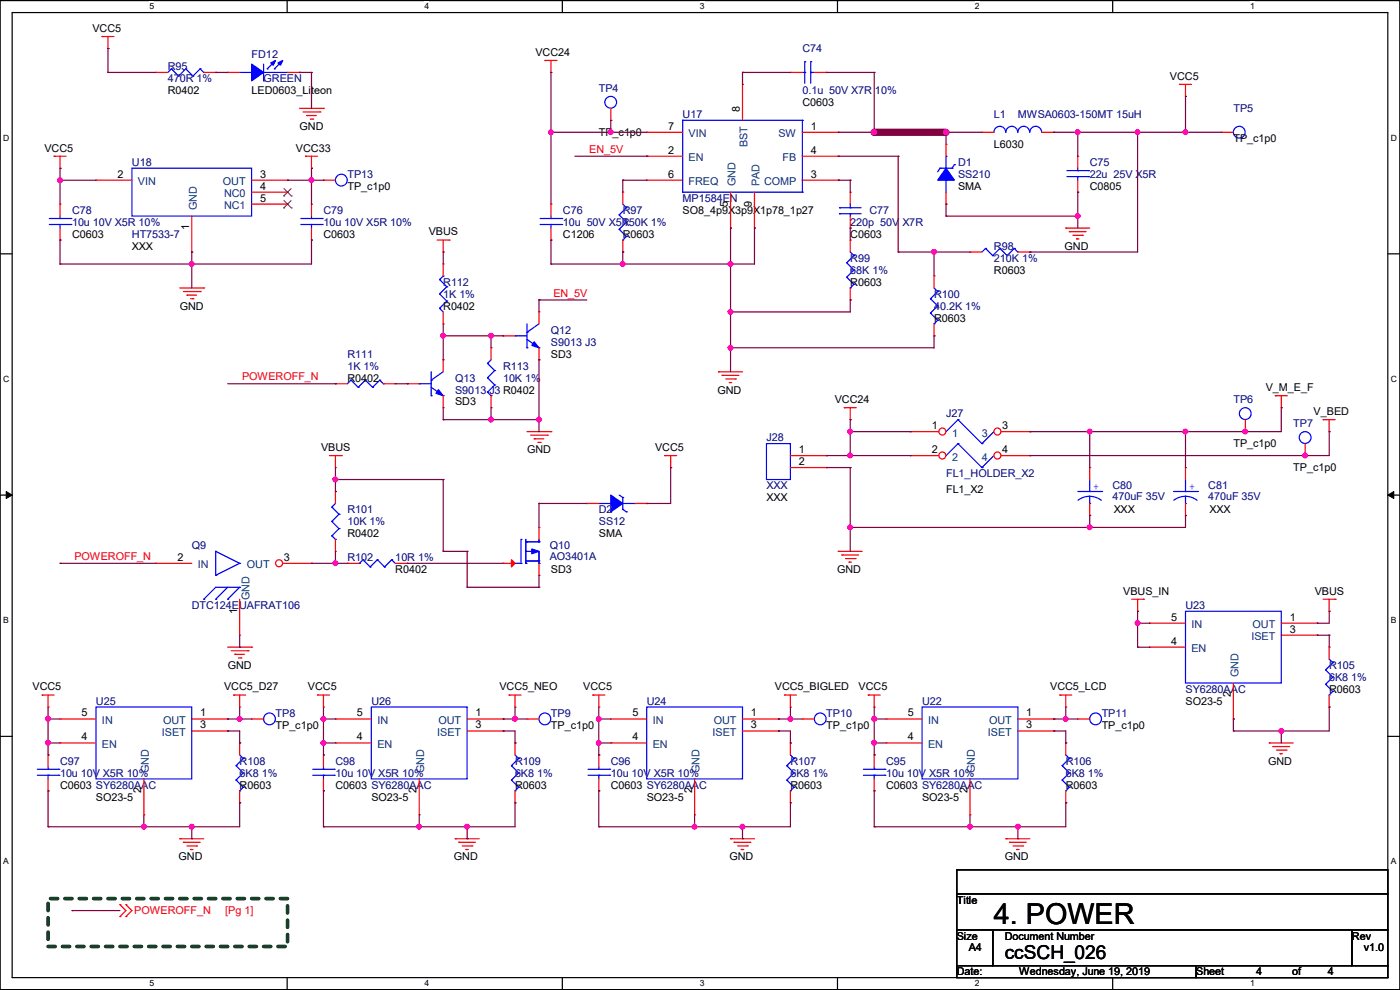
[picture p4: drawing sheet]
<svg xmlns="http://www.w3.org/2000/svg" width="297mm" height="210mm" viewBox="0 0 297 210" stroke-linecap="round" stroke-linejoin="round" font-family="sans-serif">
<path d="M0 .1h297v209.8h-297zM2.6 2.7h291.8v204.7h-291.8z" fill="none" stroke="#000" stroke-width=".25"/>
<g fill="#fff">
<path d="M31.7 .4h1v2h-1z"/>
<path d="M31.7 207.6h1v2h-1z"/>
</g>
<path d="M60.9 .1v2.6M60.9 207.4v2.5" fill="none" stroke="#000" stroke-width=".25"/>
<g fill="#fff">
<path d="M90.1 .4h1v2h-1z"/>
<path d="M90.1 207.6h1v2h-1z"/>
</g>
<path d="M119.3 .1v2.6M119.3 207.4v2.5" fill="none" stroke="#000" stroke-width=".25"/>
<g fill="#fff">
<path d="M148.5 .4h.9v2h-.9z"/>
<path d="M148.5 207.6h.9v2h-.9z"/>
</g>
<path d="M177.7 .1v2.6M177.7 207.4v2.5" fill="none" stroke="#000" stroke-width=".25"/>
<g fill="#fff">
<path d="M206.8 .4h1v2h-1z"/>
<path d="M206.8 207.6h1v2h-1z"/>
</g>
<path d="M236.1 .1v2.6M236.1 207.4v2.5" fill="none" stroke="#000" stroke-width=".25"/>
<g fill="#fff">
<path d="M265.2 .4h1v2h-1z"/>
<path d="M265.2 207.6h1v2h-1z"/>
<path d="M.7 28.2h1.2v2h-1.2z"/>
<path d="M295.1 28.2h1.2v2h-1.2z"/>
<path d="M.7 79.4h1.2v2h-1.2z"/>
<path d="M295.1 79.4h1.2v2h-1.2z"/>
</g>
<path d="M0 53.8h2.6M294.4 53.8h2.6" fill="none" stroke="#000" stroke-width=".25"/>
<g fill="#fff">
<path d="M.7 130.6h1.2v2h-1.2z"/>
<path d="M295.1 130.6h1.1v2h-1.1z"/>
</g>
<path d="M0 105h2.6M294.4 105h2.6" fill="none" stroke="#000" stroke-width=".25"/>
<path d="M1.3 104.3l1.3 .7-1.3 .7zM294.4 105l1.3-.7v1.4z" fill="#000" stroke="#000" stroke-width=".21"/>
<g fill="#fff">
<path d="M.7 181.8h1.2v2h-1.2z"/>
<path d="M295.1 181.8h1.1v2h-1.1z"/>
</g>
<path d="M0 156.2h2.6M294.4 156.2h2.6M203 184.5h91.4v5.1h-91.4zM203 189.6h91.4v7.6h-91.4zM203 197.2h7.6v7.7h-7.6zM210.6 197.2h76.2v7.7h-76.2zM286.8 197.2h7.6v7.7h-7.6zM203 204.9h50.8v2.5h-50.8zM253.8 204.9h40.6v2.5h-40.6z" fill="none" stroke="#000" stroke-width=".25"/>
<path d="M10.2 190.6h50.8v10.2h-50.8z" fill="none" stroke="#004000" stroke-width=".76" stroke-dasharray="1.5"/>
<g fill="none" stroke="#f00" stroke-width=".25">
<path d="M21.6 7.7h.1M21.6 7.7h2.6M22.9 10.3h.1M22.9 7.7v2.6M115.6 12.8h.1M115.6 12.8h2.6M116.9 15.4h.1M116.9 12.8v2.6M250.2 17.9h.1M250.2 17.9h2.6M251.5 17.9v2.5M11.5 33.1h.1"/>
<path d="M11.5 33.1h2.5M12.7 35.7h.1M12.7 33.1v2.6M63.5 23h5.1M64.3 23.7h3.6M64.8 33.1h.1M64.8 33.1h2.6M65.1 24.5h.1M65.1 24.5h2M65.8 25.3h.5M66.1 35.7h.1M66.1 33.1v2.6"/>
<path d="M66.3 25.3h.1M67.9 23.7h.1M68.6 23h.1M68.6 38.2h.1M68.6 38.2h2.6M200.7 30.6h.1M200.7 30.6v2.5M208.3 28.1h.1M208.3 28.1h2.6M221 28.1h2.6M223.6 28.1h.1M251.5 20.4h.1"/>
<path d="M66.1 43.3h.1M66.1 50.9h.1M66.1 43.3v2.5M66.1 48.4v2.5M92.8 50.9h2.5M94 53.5h.1M94 56h.1M94 50.9v2.6M94 56v2.5M95.3 50.9h.1M200.7 43.3h.1M200.7 40.8v2.5"/>
<path d="M205.8 53.5h.1M205.8 53.5h2.5M215.9 53.5h2.6M218.5 53.5h.1M226.1 48.4h.1M226.1 48.4h5.1M226.9 49.1h.1M226.9 49.1h3.5M227.6 49.9h2.1M228.4 50.7h.1M228.4 50.7h.5M229.7 49.9h.1"/>
<path d="M38.1 61.1h5.1M38.9 61.8h3.6M39.7 62.6h.1M39.7 62.6h2M40.4 63.4h.5M40.9 63.4h.1M42.5 61.8h.1M43.2 61.1h.1M94 68.7h.1M94 76.3h.1M94 66.2v2.5M94 76.3v2.6"/>
<path d="M106.7 71.2h.1M106.7 71.2h2.6M114.3 66.2h.1M114.3 76.3h.1M114.3 66.2v2.5M114.3 73.8v2.5M152.4 78.9h.1M152.4 78.9h5.1M153.2 79.6h.1M153.2 79.6h3.6M69.9 96.6h2.5M71.2 99.2h.1"/>
<path d="M71.2 96.6v2.6M72.4 96.6h.1M86.4 81.4h.1M86.4 81.4h2.5M94 86.5h.1M94 83.9v2.6M111.8 91.6h5.1M112.6 92.3h3.5M113.3 93.1h.1M113.3 93.1h2.1M114.1 93.9h.5M114.6 93.9h.1"/>
<path d="M116.1 92.3h.1M116.9 91.6h.1M141 96.6h.1M141 96.6h2.6M142.3 99.2h.1M142.3 96.6v2.6M154 80.4h2M154.7 81.2h.1M154.7 81.2h.5M156 80.4h.1M179.1 86.5h.1M179.1 86.5h2.6"/>
<path d="M180.4 89h.1M180.4 86.5v2.5M270.6 83.9h.1M270.6 83.9h2.5M271.8 86.5h.1M271.8 83.9v2.6M280.7 89h.1M280.7 89h2.6M282 91.6h.1M282 89v2.6M177.8 117h.1M177.8 117h5.1"/>
<path d="M178.6 117.7h.1M178.6 117.7h3.6M179.4 118.5h2M180.1 119.3h.1M180.1 119.3h.5M181.4 118.5h.1M48.3 137.3h5.1M49.1 138h3.5M49.8 138.8h.1M49.8 138.8h2.1M50.6 139.6h.5M50.8 134.7h.1"/>
<path d="M50.8 127.1v7.6M51.1 139.6h.1M52.6 138h.1M53.4 137.3h.1M240.1 127.1h2.5M241.3 129.7h.1M241.3 127.1v2.6M242.6 127.1h.1M280.7 127.1h2.6M282 129.7h.1M282 127.1v2.6M283.3 127.1h.1"/>
<path d="M8.9 147.4h.1M8.9 147.4h2.6M10.2 150h.1M10.2 147.4v2.6M49.6 147.4h.1M49.6 147.4h2.5M50.8 150h.1M50.8 157.6h.1M50.8 147.4v2.6M50.8 157.6v2.5M53.4 152.5h.1M53.4 152.5h2.5"/>
<path d="M67.4 147.4h.1M67.4 147.4h2.5M68.6 150h.1M68.6 147.4v2.6M71.2 157.6h.1M71.2 152.5h.1M71.2 157.6h7.6M71.2 152.5h7.6M99.1 152.5h7.6M99.1 155.1h7.6M106.7 152.5h.1M106.7 155.1h.1"/>
<path d="M108 147.4h.1M108 147.4h2.5M109.3 150h.1M109.3 147.4v2.6M125.8 147.4h.1M125.8 147.4h2.5M127 150h.1M127 147.4v2.6M166.4 147.4h.1M166.4 147.4h2.6M167.7 150h.1M167.7 147.4v2.6"/>
<path d="M184.2 147.4h.1M184.2 147.4h2.5M185.5 150h.1M185.5 147.4v2.6M224.8 147.4h.1M224.8 147.4h2.6M226.1 150h.1M226.1 157.6h.1M226.1 147.4v2.6M226.1 157.6v2.5M228.6 152.5h.1M228.6 152.5h2.6"/>
<path d="M269.3 157.6h.1M269.3 157.6h5.1M270 158.4h.1M270 158.4h3.6M270.8 159.1h2M271.6 159.9h.1M271.6 159.9h.5M272.8 159.1h.1M38.1 177.9h.1M38.1 177.9h5.1M38.9 178.7h.1M38.9 178.7h3.6"/>
<path d="M39.7 179.5h2M41.7 179.5h.1M50.8 170.3h.1M50.8 167.8v2.5M68.6 160.1h.1M68.6 167.8h.1M68.6 160.1v2.6M68.6 165.2v2.6M88.9 172.8h.1M88.9 165.2v7.6M96.6 177.9h.1M96.6 177.9h5"/>
<path d="M97.3 178.7h.1M97.3 178.7h3.6M98.1 179.5h2M100.1 179.5h.1M155 177.9h.1M155 177.9h5.1M155.7 178.7h.1M155.7 178.7h3.6M156.5 179.5h2M158.5 179.5h.1M213.4 177.9h.1M213.4 177.9h5.1"/>
<path d="M214.2 178.7h.1M214.2 178.7h3.5M214.9 179.5h2.1M217 179.5h.1M226.1 170.3h.1M226.1 167.8v2.5M25.4 194.4h.1M25.4 191.9h.1M25.4 191.9l1.3 1.3-1.3 1.2M26.7 191.9h.1M26.7 194.4h.1M26.7 191.9l1.3 1.3-1.3 1.2"/>
<path d="M40.4 180.2h.1M40.4 180.2h.5M98.8 180.2h.1M98.8 180.2h.6M157.3 180.2h.1M157.3 180.2h.5M215.7 180.2h.1M215.7 180.2h.5"/>
</g>
<g fill="none" stroke="#00f" stroke-width=".25">
<path d="M199.4 35.7h.1M199.4 35.7l-.5 .7M199.4 35.7h2.6M200.7 38.2h.1M200.7 33.1h.1M200.7 33.1v2.6M200.7 38.2v2.6M202 35.7h.1M202.5 34.9h.1M202.5 34.9l-.5 .8M213.4 28.1a1.25 1.25 0 0 0-1.3-1.3 1.25 1.25 0 0 0-1.2 1.3M221 28.1a1.27 1.27 0 0 0-1.3-1.3 1.27 1.27 0 0 0-1.3 1.3 1.27 1.27 0 0 0-1.2-1.3 1.27 1.27 0 0 0-1.3 1.3 1.25 1.25 0 0 0-1.2-1.3 1.25 1.25 0 0 0-1.3 1.3"/>
<path d="M63.8 47.6h4.6M63.8 46.4h4.6M66.1 46.4h.1M66.1 47.6h.1M66.1 45.8v.6M66.1 47.6v.8M68.4 47.6h.1M68.4 46.4h.1M93.3 59.3h.1M93.3 59.3l1.5 1.5M94 58.5h.1M94 58.5l-.7 .8"/>
<path d="M209.1 52.7h.1M209.1 52.7l-.8 .8M209.1 52.7l1.5 1.5M210.6 54.2h.1M212.1 52.7h.1M212.1 52.7l-1.5 1.5M212.1 52.7l1.6 1.5M213.7 54.2h.1M215.2 52.7h.1M215.2 52.7l-1.5 1.5M215.2 52.7l.7 .8M215.9 53.5h.1"/>
<path d="M91.5 78.9v5M93.3 65.4h.1M93.3 62.4h.1M93.3 65.4l.7 .8M93.3 62.4l1.5 1.5M94 78.9l-2.5 1.7M94.8 63.9h.1M94.8 60.8h.1M94.8 63.9l-1.5 1.5M94.8 60.8l-1.5 1.6M109.3 71.2h.1M109.3 71.2h2.5"/>
<path d="M111.8 70.5h.1M111.8 73.8h.1M111.8 72l2.5 1.8M111.8 68.7v5.1M114.3 73.8h.1M114.3 68.7l-2.5 1.8M88.9 81.4h.1M88.9 81.4h2.6M91.5 80.6h.1M91.5 83.9h.1M91.5 82.2l2.5 1.7M94 83.9h.1"/>
<path d="M45.8 117h.1M45.8 117v5M45.8 117l5 2.5M50.8 119.5h.1M50.8 119.5l-5 2.5M43.2 127.1h.1M45.8 122h.1M45.8 127.1h.1M48.3 127.1h.1M48.3 124.6l-2.5 2.5M50.8 124.6h.1M50.8 124.6h-5l-2.6 2.5"/>
<path d="M50.8 124.6l-2.5 2.5M78.8 150h20.3v15.2h-20.3zM50.1 162.4h.1M50.1 165.5h.1M50.1 162.4l1.5 1.6M50.1 165.5l1.5 1.5M50.8 167.8h.1M50.8 160.1l.8 .8M51.6 160.9h.1M51.6 164h.1M51.6 167h.1M51.6 160.9l-1.5 1.5"/>
<path d="M51.6 164l-1.5 1.5M51.6 167l-.8 .8M66.3 164.5h4.6M66.3 163.2h4.6M68.6 163.2h.1M68.6 164.5h.1M68.6 162.7v.5M68.6 164.5v.7M70.9 164.5h.1M70.9 163.2h.1M225.3 162.4h.1M225.3 165.5h.1"/>
<path d="M225.3 162.4l1.6 1.6M225.3 165.5l1.6 1.5M226.1 167.8h.1M226.1 160.1l.8 .8M226.9 160.9h.1M226.9 164h.1M226.9 167h.1M226.9 160.9l-1.6 1.5M226.9 164l-1.6 1.5M226.9 167l-.8 .8"/>
<circle cx="72.4" cy="38.2" r="1.25"/>
<circle cx="57.2" cy="152.5" r="1.25"/>
<circle cx="232.4" cy="152.5" r="1.25"/>
</g>
<g fill="#00f" stroke="#00f" stroke-width=".25">
<path d="M113.3 72.5l1 1.3-1.5-.5z"/>
<path d="M93 82.7l1 1.2-1.5-.5z"/>
<path d="M200.7 35.7l1.8 2.5h-3.6z" fill-rule="evenodd"/>
</g>
<circle cx="59.2" cy="119.5" r=".74" fill="#fff" stroke="#f00" stroke-width=".25"/>
<g fill="none" stroke="#f00" stroke-width=".25">
<path d="M33.1 15.4h.1M33.1 15.4h2.5M43.2 15.4h2.6M45.8 15.4h.1M48.3 15.4h.1M48.3 15.4h2.5M61 15.4h2.5M63.5 15.4h.1M157.5 17.9h.1M157.5 17.9v7.6M167.7 15.4h.1M167.7 15.4h2.5"/>
<path d="M172.8 15.4h2.5M175.3 15.4h.1M20.4 38.2h.1M20.4 38.2h7.6M53.4 38.2h7.6M61 38.2h.1M129.6 25.5h.1M129.6 23v2.5M137.2 28.1h.1M137.2 33.1h.1M137.2 38.2h.1M137.2 28.1h7.6"/>
<path d="M137.2 38.2h7.6M137.2 33.1h7.6M170.2 28.1h7.6M170.2 38.2h7.6M170.2 33.1h7.6M177.8 28.1h.1M177.8 33.1h.1M177.8 38.2h.1M228.6 33.1h.1M228.6 33.1v2.6M228.6 38.2v2.6M259.1 28.1h.1"/>
<path d="M259.1 28.1h2.6M12.7 43.3h.1M12.7 50.9h.1M12.7 43.3v2.5M12.7 48.4v2.5M40.7 53.5h.1M40.7 45.8v7.7M53.4 40.8h7.6M53.4 43.3h7.6M61 40.8h.1M61 43.3h.1M116.9 43.3h.1"/>
<path d="M116.9 50.9h.1M116.9 43.3v2.5M116.9 48.4v2.5M132.1 40.8h.1M132.1 53.5h.1M132.1 40.8v2.5M132.1 50.9v2.6M155 48.4h.1M155 40.8v7.6M160.1 48.4h.1M160.1 40.8v7.6M180.4 50.9h.1"/>
<path d="M180.4 48.4h.1M180.4 40.8h.1M180.4 40.8v2.5M180.4 45.8v2.6M180.4 50.9v2.6M198.2 58.5h.1M198.2 58.5v2.6M228.6 40.8h.1M104.2 73.8h.1M104.2 73.8v2.5M180.4 63.6h.1M180.4 61.1v2.5"/>
<path d="M198.2 71.2h.1M198.2 68.7v2.5M71.2 81.4h.1M71.2 81.4h2.5M81.3 81.4h2.6M83.9 81.4h.1M104.2 86.5h.1M104.2 83.9v2.6M167.7 99.2h7.6M167.7 96.6h7.6M175.3 99.2h.1M175.3 96.6h.1"/>
<path d="M231.2 99.2h.1M231.2 99.2v2.5M251.5 99.2h.1M251.5 99.2v2.5M264.2 91.6h.1M264.2 89v2.6M276.9 96.6h.1M276.9 94.1v2.5M33.1 119.5h.1M33.1 119.5h7.6M60 119.5h6.1M66.1 119.5h.1"/>
<path d="M71.2 104.3h.1M71.2 117h.1M71.2 104.3v2.5M71.2 114.4v2.6M73.7 119.5h.1M73.7 119.5h2.5M83.9 119.5h2.5M86.4 119.5h.1M106.7 119.5h.1M106.7 119.5h2.6M114.3 111.9h.1M114.3 111.9v2.5"/>
<path d="M114.3 119.5v2.5M124.5 106.8h.1M124.5 106.8h2.5M134.7 106.8h2.5M137.2 106.8h.1M231.2 109.3h.1M231.2 106.8v2.5M251.5 109.3h.1M251.5 106.8v2.5M114.3 122h.1M243.9 137.3h.1M243.9 132.2h.1"/>
<path d="M243.9 132.2h7.6M243.9 137.3h7.6M271.8 132.2h7.6M271.8 134.7h7.6M279.4 132.2h.1M279.4 134.7h.1M282 137.3h.1M282 137.3v2.5M12.7 157.6h.1M12.7 152.5h.1M12.7 152.5h7.7M12.7 157.6h7.7"/>
<path d="M40.7 152.5h7.6M40.7 155.1h7.6M48.3 152.5h.1M48.3 155.1h.1M109.3 157.6h.1M109.3 157.6v2.5M129.6 157.6h.1M129.6 152.5h.1M129.6 152.5h7.6M129.6 157.6h7.6M157.5 152.5h7.6M157.5 155.1h7.6"/>
<path d="M165.1 152.5h.1M165.1 155.1h.1M167.7 157.6h.1M167.7 157.6v2.5M170.2 152.5h.1M170.2 152.5h2.6M188 157.6h.1M188 152.5h.1M188 152.5h7.6M188 157.6h7.6M215.9 152.5h7.7M215.9 155.1h7.7"/>
<path d="M223.6 152.5h.1M223.6 155.1h.1M261.7 152.5h.1M261.7 144.9v7.6M282 150h.1M282 147.4v2.6M10.2 160.1h.1M10.2 167.8h.1M10.2 160.1v2.6M10.2 165.2v2.6M30.5 172.8h.1M30.5 165.2v7.6"/>
<path d="M109.3 170.3h.1M109.3 167.8v2.5M127 160.1h.1M127 167.8h.1M127 160.1v2.6M127 165.2v2.6M147.4 172.8h.1M147.4 165.2v7.6M167.7 170.3h.1M167.7 167.8v2.5M185.5 160.1h.1M185.5 167.8h.1"/>
<path d="M185.5 160.1v2.6M185.5 165.2v2.6M205.8 172.8h.1M205.8 165.2v7.6"/>
</g>
<g fill="none" stroke="#00f" stroke-width=".25">
<path d="M36.4 14.6h.1M36.4 14.6l-.8 .8M36.4 14.6l1.5 1.5M37.9 16.1h.1M39.4 14.6h.1M39.4 14.6l-1.5 1.5M39.4 14.6l1.5 1.5M40.9 16.1h.1M42.5 14.6h.1M42.5 14.6l-1.6 1.5M42.5 14.6l.7 .8M43.2 15.4h.1"/>
<path d="M50.8 15.4h2.6M53.4 15.4h.1M55.9 17.1h.1M55.9 15.4h5.1M55.9 13.6v3.5M56.7 14.6h.1M58.2 14.6h.1M58.2 13.1l-1.5 1.5M59.7 13.1l-1.5 1.5M61 15.4h.1M170.2 15.4h.5M170.7 15.4h.1"/>
<path d="M170.7 13.1h.1M170.7 13.1v4.6M172 13.1h.1M172 15.4h.1M172 15.4h.8M172 13.1v4.6M28 35.7h25.4v10.1h-25.4zM144.8 25.5h.1M144.8 25.5v15.3M144.8 25.5h25.4M170.2 25.5h.1M170.2 25.5v15.3"/>
<path d="M226.4 37.5h4.5M226.4 36.2h4.5M228.6 36.2h.1M228.6 37.5h.1M228.6 35.7v.5M228.6 37.5v.7M230.9 37.5h.1M230.9 36.2h.1M10.5 47.6h4.5M10.5 46.4h4.5M12.7 46.4h.1M12.7 47.6h.1"/>
<path d="M12.7 45.8v.6M12.7 47.6v.8M15 47.6h.1M15 46.4h.1M114.6 47.6h4.6M114.6 46.4h4.6M116.9 46.4h.1M116.9 47.6h.1M116.9 45.8v.6M116.9 47.6v.8M119.2 47.6h.1M119.2 46.4h.1"/>
<path d="M131.4 45.6h.1M131.4 48.6h.1M131.4 45.6l1.5 1.5M131.4 48.6l1.5 1.6M132.1 50.9h.1M132.1 43.3l.8 .8M132.9 44.1h.1M132.9 47.1h.1M132.9 50.2h.1M132.9 44.1l-1.5 1.5M132.9 47.1l-1.5 1.5M132.9 50.2l-.8 .7"/>
<path d="M144.8 40.8h.1M144.8 40.8h25.4M170.2 40.8h.1M178.1 44.1h.1M178.1 45.3h.1M178.1 44.1h4.6M178.1 45.3h4.6M179.6 55.8h.1M179.6 58.8h.1M179.6 55.8l1.5 1.5M179.6 58.8l1.5 1.5M180.4 45.3h.1"/>
<path d="M180.4 44.1h.1M180.4 53.5l.7 .7M180.4 43.3v.8M180.4 45.3v.5M181.1 54.2h.1M181.1 57.3h.1M181.1 54.2l-1.5 1.6M181.1 57.3l-1.5 1.5M103.4 77.1h.1M103.4 77.1l1.5 1.5M104.2 76.3l-.8 .8M104.9 78.6h.1"/>
<path d="M104.9 78.6l-1.5 1.5M180.4 61.1h.1M181.1 60.3h.1M181.1 60.3l-.7 .8M197.4 63.4h.1M197.4 66.4h.1M197.4 63.4l1.5 1.5M197.4 66.4l1.5 1.5M198.2 68.7h.1M198.2 61.1l.7 .7M198.9 61.8h.1M198.9 64.9h.1"/>
<path d="M198.9 67.9h.1M198.9 61.8l-1.5 1.6M198.9 64.9l-1.5 1.5M198.9 67.9l-.7 .8M74.5 80.6h.1M74.5 80.6l-.8 .8M74.5 80.6l1.5 1.6M76 82.2h.1M77.5 80.6h.1M77.5 80.6l-1.5 1.6M77.5 80.6l1.5 1.6M79 82.2h.1"/>
<path d="M80.6 80.6h.1M80.6 80.6l-1.6 1.6M80.6 80.6l.7 .8M81.3 81.4h.1M103.4 80.1h.1M103.4 83.2h.1M103.4 80.1l1.5 1.6M103.4 83.2l.8 .7M104.2 83.9h.1M104.9 81.7h.1M104.9 81.7l-1.5 1.5M162.6 94.1h5.1v7.6h-5.1z"/>
<path d="M203.2 89h.1M203.2 94.1h.1M203.2 89l-2.5 2.6M203.2 94.1l-2.5 2.5M203.2 94.1l5.1 5.1M203.2 89l5.1 5.1M208.3 99.2h.1M208.3 94.1h.1M210.9 91.6h.1M210.9 91.6l-2.6 2.5M210.9 96.6l-2.6 2.6M70.4 107.6h.1"/>
<path d="M70.4 110.6h.1M70.4 113.7h.1M70.4 107.6l1.5 1.5M70.4 110.6l1.5 1.5M70.4 113.7l.8 .7M71.2 114.4h.1M71.2 106.8l-.8 .8M71.9 109.1h.1M71.9 112.1h.1M71.9 109.1l-1.5 1.5M71.9 112.1l-1.5 1.6M76.2 119.5h.1"/>
<path d="M77 118.7h.1M77 118.7l1.5 1.6M77 118.7l-.8 .8M80.1 118.7h.1M80.1 118.7l1.5 1.6M80.1 118.7l-1.6 1.6M83.1 118.7h.1M83.1 118.7l.8 .8M83.1 118.7l-1.5 1.6M109.3 119.5h1.2M110.5 119.5h.1M110.5 114.4h.1"/>
<path d="M110.5 114.4v5.1M111.5 119.5h.1M111.5 114.9h.1M111.5 117h.1M111.5 114.4v5.1M111.5 114.9h2.8M111.5 119h2.8M111.5 117h1.6M111.8 114.9h.1M114.1 119h.1M114.3 114.9h.1M114.3 119.5h.1"/>
<path d="M114.3 119h.1M114.3 114.4v.5M114.3 117v2.5M127 106.8h2.6M129.6 106.8h.1M131.4 105l.7 .5M132.1 105.5h.1M132.1 108.1h.1M132.1 106.8h2.6M132.1 105.5v2.6M132.1 108.1l.8 .5M132.9 108.6h.1"/>
<path d="M134.7 106.8h.1M228.6 104.3h5.1M231.2 106.8h.1M231.2 104.3h.1M231.2 105.3l1.5 .3 .9 .5M231.2 105.3l-1.1 .1-1.4 .7M231.2 101.7v2.6M231.2 105.3v1.5M233.7 104.3h.1M249 104.3h5M251.5 106.8h.1M251.5 104.3h.1"/>
<path d="M251.5 105.3l1.6 .3 .9 .5M251.5 105.3l-1.1 .1-1.4 .7M251.5 101.7v2.6M251.5 105.3v1.5M254 104.3h.1M78.5 120.3h.1M81.6 120.3h.1M251.5 129.7h20.3v15.2h-20.3zM282 139.8l.7 .8M20.4 150h20.3v15.2h-20.3zM137.2 150h20.3v15.2h-20.3zM195.6 150h20.3v15.2h-20.3z"/>
<path d="M281.2 142.1h.1M281.2 145.2h.1M281.2 142.1l1.5 1.5M281.2 145.2l1.5 1.5M282 147.4h.1M282.7 140.6h.1M282.7 143.6h.1M282.7 146.7h.1M282.7 140.6l-1.5 1.5M282.7 143.6l-1.5 1.6M282.7 146.7l-.7 .7M7.9 164.5h4.6"/>
<path d="M7.9 163.2h4.6M10.2 163.2h.1M10.2 164.5h.1M10.2 162.7v.5M10.2 164.5v.7M12.5 164.5h.1M12.5 163.2h.1M108.5 162.4h.1M108.5 165.5h.1M108.5 162.4l1.5 1.6M108.5 165.5l1.5 1.5M109.3 167.8h.1"/>
<path d="M109.3 160.1l.7 .8M110 160.9h.1M110 164h.1M110 167h.1M110 160.9l-1.5 1.5M110 164l-1.5 1.5M110 167l-.7 .8M124.8 164.5h4.5M124.8 163.2h4.5M127 163.2h.1M127 164.5h.1M127 162.7v.5"/>
<path d="M127 164.5v.7M129.3 164.5h.1M129.3 163.2h.1M166.9 162.4h.1M166.9 165.5h.1M166.9 162.4l1.5 1.6M166.9 165.5l1.5 1.5M167.7 167.8h.1M167.7 160.1l.7 .8M168.4 160.9h.1M168.4 164h.1M168.4 167h.1"/>
<path d="M168.4 160.9l-1.5 1.5M168.4 164l-1.5 1.5M168.4 167l-.7 .8M183.2 164.5h4.5M183.2 163.2h4.5M185.5 163.2h.1M185.5 164.5h.1M185.5 162.7v.5M185.5 164.5v.7M187.7 164.5h.1M187.7 163.2h.1"/>
<circle cx="129.6" cy="21.7" r="1.25"/>
<circle cx="262.9" cy="28" r="1.25"/>
<circle cx="264.2" cy="87.7" r="1.25"/>
<circle cx="276.9" cy="92.8" r="1.25"/>
<circle cx="174" cy="152.5" r="1.25"/>
</g>
<g fill="#00f" stroke="#00f" stroke-width=".25">
<path d="M112.8 116.5l1.5 .5-1.5 .5z"/>
<path d="M129.6 105l2.5 1.8-2.5 1.8z" fill-rule="evenodd"/>
<path d="M53.4 13.6l2.5 1.8-2.5 1.7z" fill-rule="evenodd"/>
<path d="M59 13.3l1-.5-.5 1z" fill-rule="evenodd"/>
<path d="M57.4 13.3l1.1-.5-.5 1z" fill-rule="evenodd"/>
</g>
<path d="M108.5 118.7l.8 .8-.8 .8z" fill="#f00" stroke="#f00" stroke-width=".25"/>
<path d="M60.2 41.6h.1M60.2 44.1h.1M60.2 40l1.6 1.6M60.2 42.5l1.6 1.6M61.8 40l-1.6 1.6M61.8 42.5l-1.6 1.6M61.8 41.6h.1M61.8 44.1h.1" fill="none" stroke="#804000" stroke-width=".21"/>
<circle cx="199.9" cy="91.5" r=".74" fill="#fff" stroke="#f00" stroke-width=".25"/>
<path d="M193.1 91.6h.1M193.1 91.6h6.1" fill="none" stroke="#f00" stroke-width=".25"/>
<circle cx="199.9" cy="96.6" r=".74" fill="#fff" stroke="#f00" stroke-width=".25"/>
<path d="M193.1 96.6h.1M193.1 96.6h6.1" fill="none" stroke="#f00" stroke-width=".25"/>
<circle cx="211.6" cy="91.5" r=".74" fill="#fff" stroke="#f00" stroke-width=".25"/>
<path d="M212.4 91.6h6.1M218.5 91.6h.1" fill="none" stroke="#f00" stroke-width=".25"/>
<circle cx="211.6" cy="96.6" r=".74" fill="#fff" stroke="#f00" stroke-width=".25"/>
<path d="M212.4 96.6h6.1M218.5 96.6h.1M111.8 152.5h.1M111.8 152.5h2.5" fill="none" stroke="#f00" stroke-width=".25"/>
<circle cx="115.6" cy="152.5" r="1.25" fill="none" stroke="#00f" stroke-width=".25"/>
<g fill="none" stroke="#800040" stroke-width=".25">
<path d="M22.9 10.3h.1M22.9 15.4h.1M22.9 15.4h10.2M22.9 10.3v5.1M45.8 15.4h.1M45.8 15.4h2.5M63.5 15.4h.1M63.5 15.4h2.6M66.1 15.4h.1M66.1 15.4v7.6M116.9 15.4h.1M116.9 15.4v27.9"/>
<path d="M157.5 15.4h.1M157.5 15.4h10.2M157.5 15.4v2.5M175.3 15.4h.1M175.3 15.4h10.2M185.5 15.4h.1M185.5 15.4v12.7h-7.7M116.9 28.1h.1M132.1 38.2h.1M132.1 38.2v2.6M132.1 38.2h5.1M177.8 28.1h.1"/>
<path d="M177.8 38.2h.1M177.8 33.1h.1M177.8 38.2h2.6M177.8 33.1h12.7M180.4 38.2h.1M180.4 38.2v2.6M190.5 33.1h.1M190.5 33.1v20.4M228.6 28.1h.1M228.6 28.1h12.7M241.3 28.1h.1M241.3 28.1v25.4h-22.8"/>
<path d="M116.9 50.9h.1M116.9 50.9v5.1M132.1 53.5h.1M132.1 56h.1M132.1 53.5v2.5M155 48.4h.1M155 56h.1M155 48.4v30.5M160.1 48.4h.1M160.1 48.4v7.6h-28M180.4 48.4h.1M180.4 48.4v2.5"/>
<path d="M198.2 53.5h.1M198.2 53.5h7.6M198.2 53.5v5M218.5 53.5h.1M155 73.8h.1M155 66.2h.1M180.4 63.6h.1M180.4 63.6v2.6h-25.4M198.2 71.2h.1M198.2 71.2v2.6h-43.2"/>
</g>
<g fill="#f0f" stroke="#f0f" stroke-width=".25">
<circle cx="155" cy="56" r=".49"/>
<circle cx="132.1" cy="56" r=".49"/>
<circle cx="116.9" cy="28" r=".49"/>
<circle cx="155" cy="66.1" r=".49"/>
<circle cx="198.1" cy="53.4" r=".49"/>
<circle cx="241.3" cy="28" r=".49"/>
<circle cx="155" cy="73.8" r=".49"/>
</g>
<path d="M185.5 28.1h15.2" fill="none" stroke="#800040" stroke-width="1.5"/>
<circle cx="185.5" cy="28.1" r=".76" fill="#800040"/>
<g fill="#f0f" stroke="#f0f" stroke-width=".25">
<circle cx="200.7" cy="28" r=".49"/>
<circle cx="185.4" cy="28" r=".49"/>
<circle cx="228.6" cy="28" r=".49"/>
<circle cx="228.6" cy="45.8" r=".49"/>
<circle cx="129.6" cy="28" r=".49"/>
<circle cx="251.5" cy="28" r=".49"/>
<circle cx="180.4" cy="96.6" r=".49"/>
<circle cx="231.2" cy="91.5" r=".49"/>
<circle cx="276.9" cy="96.6" r=".49"/>
<circle cx="180.4" cy="111.9" r=".49"/>
<circle cx="180.4" cy="91.5" r=".49"/>
<circle cx="40.7" cy="56" r=".49"/>
<circle cx="66.1" cy="38.2" r=".49"/>
<circle cx="12.7" cy="38.2" r=".49"/>
<circle cx="71.1" cy="119.5" r=".49"/>
<circle cx="71.1" cy="101.7" r=".49"/>
<circle cx="231.2" cy="111.9" r=".49"/>
<circle cx="264.2" cy="91.5" r=".49"/>
<circle cx="251.5" cy="91.5" r=".49"/>
<circle cx="241.3" cy="132.2" r=".49"/>
<circle cx="271.8" cy="155" r=".49"/>
<circle cx="226.1" cy="152.5" r=".49"/>
<circle cx="215.9" cy="175.4" r=".49"/>
<circle cx="185.4" cy="152.5" r=".49"/>
<circle cx="185.4" cy="157.6" r=".49"/>
<circle cx="205.8" cy="175.4" r=".49"/>
<circle cx="157.5" cy="175.4" r=".49"/>
<circle cx="147.3" cy="175.4" r=".49"/>
<circle cx="127" cy="152.5" r=".49"/>
<circle cx="127" cy="157.6" r=".49"/>
<circle cx="50.8" cy="152.5" r=".49"/>
<circle cx="40.7" cy="175.4" r=".49"/>
<circle cx="30.5" cy="175.4" r=".49"/>
<circle cx="10.2" cy="152.5" r=".49"/>
<circle cx="10.2" cy="157.6" r=".49"/>
<circle cx="109.2" cy="152.5" r=".49"/>
<circle cx="99.1" cy="175.4" r=".49"/>
<circle cx="68.6" cy="152.5" r=".49"/>
<circle cx="68.6" cy="157.6" r=".49"/>
<circle cx="88.9" cy="175.4" r=".49"/>
<circle cx="167.7" cy="152.5" r=".49"/>
<circle cx="94" cy="71.2" r=".49"/>
<circle cx="104.2" cy="71.2" r=".49"/>
<circle cx="104.2" cy="89" r=".49"/>
<circle cx="114.3" cy="89" r=".49"/>
<circle cx="155" cy="56" r=".49"/>
<circle cx="132.1" cy="56" r=".49"/>
<circle cx="116.9" cy="28" r=".49"/>
<circle cx="155" cy="66.1" r=".49"/>
<circle cx="198.1" cy="53.4" r=".49"/>
<circle cx="241.3" cy="28" r=".49"/>
<circle cx="155" cy="73.8" r=".49"/>
</g>
<g fill="none" stroke="#800040" stroke-width=".25">
<path d="M12.7 35.7h.1M12.7 38.2h.1M12.7 38.2h7.7M12.7 35.7v7.6M61 38.2h.1M61 38.2h7.6M66.1 35.7h.1M66.1 38.2h.1M66.1 35.7v7.6M116.9 28.1h.1M116.9 28.1h20.3M122 33.1h15.2"/>
<path d="M129.6 25.5h.1M129.6 28.1h.1M129.6 25.5v2.6M137.2 33.1h.1M200.7 28.1h.1M200.7 28.1h7.6M200.7 28.1v2.5M223.6 28.1h.1M223.6 28.1h5M228.6 28.1h.1M228.6 28.1v5M241.3 28.1h.1"/>
<path d="M241.3 28.1h17.8M251.5 28.1h.1M251.5 20.4h.1M251.5 20.4v7.7M12.7 50.9h.1M12.7 56h.1M12.7 50.9v5.1M40.7 53.5h.1M40.7 56h.1M40.7 53.5v7.6M66.1 50.9h.1M66.1 50.9v5.1h-53.4"/>
<path d="M94 53.5h.1M94 53.5v2.5M116.9 56h.1M116.9 56h15.2M190.5 53.5h.1M190.5 53.5h7.7M200.7 45.8h.1M200.7 43.3h.1M200.7 45.8h27.9M200.7 43.3v2.5M228.6 40.8h.1M228.6 45.8h.1"/>
<path d="M228.6 40.8v7.6M94 71.2h.1M94 68.7v7.6M94 71.2h12.7M104.2 71.2h.1M104.2 71.2v2.6M106.7 71.2h.1M114.3 76.3h.1M114.3 63.6h.1M114.3 63.6v2.6M114.3 76.3v15.3M114.3 63.6h10.2"/>
<path d="M48.3 81.4h22.9M71.2 81.4h.1M71.2 99.2v5.1M83.9 81.4h2.5M86.4 81.4h.1M94 89h.1M94 86.5v2.5M94 89h20.3M104.2 89h.1M104.2 86.5v2.5M114.3 89h.1M142.3 99.2h.1"/>
<path d="M142.3 99.2v7.6h-5.1M175.3 96.6h.1M175.3 99.2h.1M175.3 96.6h17.8M175.3 99.2h5.1M180.4 89h.1M180.4 91.6h.1M180.4 99.2h.1M180.4 91.6h12.7M180.4 89v7.6M180.4 99.2v17.8M193.1 96.6h.1"/>
<path d="M193.1 91.6h.1M218.5 91.6h.1M218.5 96.6h.1M231.2 91.6h.1M231.2 91.6v7.6M251.5 91.6h.1M251.5 91.6v7.6M264.2 91.6h.1M271.8 86.5h.1M271.8 86.5v5.1h-53.3M276.9 96.6h.1M282 91.6h.1"/>
<path d="M282 91.6v5h-63.5M12.7 119.5h.1M12.7 119.5h20.4M66.1 119.5h.1M66.1 119.5h7.6M71.2 101.7h.1M71.2 119.5h.1M71.2 104.3h.1M71.2 117v2.5M71.2 101.7h22.8M86.4 119.5h.1M86.4 119.5h20.3"/>
<path d="M94 101.7h.1M94 117h.1M94 101.7v15.3M94 117h5.1M99.1 117h.1M99.1 117v7.6M114.3 106.8h.1M114.3 106.8h10.2M114.3 106.8v5.1M137.2 106.8h.1M180.4 111.9h.1M231.2 109.3h.1"/>
<path d="M231.2 111.9h.1M231.2 109.3v2.6M251.5 109.3h.1M251.5 109.3v2.6h-71.1M50.8 137.3h.1M50.8 134.7v2.6M99.1 124.6h.1M99.1 124.6h15.2M114.3 124.6h.1M114.3 122v2.6M241.3 129.7h.1M241.3 137.3h.1"/>
<path d="M241.3 132.2h.1M241.3 129.7v7.6M241.3 137.3h2.6M241.3 132.2h2.6M279.4 132.2h.1M279.4 134.7h.1M279.4 134.7h2.6M282 129.7h.1M282 134.7h.1M282 129.7v2.5h-2.6M282 134.7v2.6M10.2 152.5h.1"/>
<path d="M10.2 157.6h.1M10.2 152.5h2.5M10.2 157.6h2.5M10.2 150v10.1M48.3 152.5h.1M48.3 155.1h.1M48.3 155.1h2.5v2.5M48.3 152.5h5.1M50.8 152.5h.1M50.8 157.6h.1M50.8 150v2.5M68.6 152.5h.1"/>
<path d="M68.6 157.6h.1M68.6 152.5h2.6M68.6 157.6h2.6M68.6 150v10.1M106.7 152.5h.1M106.7 155.1h.1M106.7 155.1h2.6v2.5M106.7 152.5h5.1M109.3 152.5h.1M109.3 157.6h.1M109.3 150v2.5M127 152.5h.1"/>
<path d="M127 157.6h.1M127 152.5h2.6M127 157.6h2.6M127 150v10.1M165.1 152.5h.1M165.1 155.1h.1M165.1 155.1h2.6v2.5M165.1 152.5h5.1M167.7 152.5h.1M167.7 157.6h.1M167.7 150v2.5M185.5 152.5h.1"/>
<path d="M185.5 157.6h.1M185.5 152.5h2.5M185.5 150v10.1M185.5 157.6h2.5M223.6 152.5h.1M223.6 155.1h.1M223.6 155.1h2.5v2.5M223.6 152.5h5M226.1 152.5h.1M226.1 157.6h.1M226.1 150v2.5M261.7 152.5h.1"/>
<path d="M261.7 155.1h.1M261.7 152.5v2.6M271.8 155.1h.1M271.8 155.1v2.5M282 150h.1M282 150v5.1h-20.3M10.2 160.1h.1M10.2 167.8h.1M10.2 175.4h.1M10.2 167.8v7.6M30.5 175.4h.1M30.5 172.8v2.6"/>
<path d="M40.7 177.9h.1M40.7 175.4h.1M40.7 175.4v2.5M50.8 170.3h.1M50.8 170.3v5.1h-40.6M68.6 160.1h.1M68.6 167.8h.1M68.6 175.4h.1M68.6 167.8v7.6M88.9 175.4h.1M88.9 172.8v2.6M99.1 177.9h.1"/>
<path d="M99.1 175.4h.1M99.1 175.4v2.5M109.3 170.3h.1M109.3 170.3v5.1h-40.7M127 160.1h.1M127 167.8h.1M127 175.4h.1M127 167.8v7.6M147.4 175.4h.1M147.4 172.8v2.6M157.5 177.9h.1M157.5 175.4h.1"/>
<path d="M157.5 175.4v2.5M167.7 170.3h.1M167.7 170.3v5.1h-40.7M185.5 160.1h.1M185.5 167.8h.1M185.5 175.4h.1M185.5 167.8v7.6M205.8 175.4h.1M205.8 172.8v2.6M215.9 177.9h.1M215.9 175.4h.1M215.9 175.4v2.5"/>
<path d="M226.1 170.3h.1M226.1 170.3v5.1h-40.6M15.3 193.2h.1M15.3 193.2h10.1"/>
</g>
<text font-size="6.1" x="210.9" y="196.1">4. POWER</text>
<text font-size="4.1" x="213.1" y="203.4">ccSCH_026</text>
<g font-size="2.3">
<text x="19.6" y="6.8">VCC5</text>
<text x="113.6" y="11.9">VCC24</text>
<text x="248.2" y="16.9">VCC5</text>
<text x="35.6" y="20">R0402</text>
<text x="53.4" y="20">LED0603_Liteon</text>
<text x="157" y="23.7" transform="rotate(-90 157 23.7)">8</text>
<text x="170.2" y="22.5">C0603</text>
<text x="63.5" y="27.6">GND</text>
<text x="127" y="28.9">TP_c1p0</text>
<text x="141.8" y="27.5">7</text>
<text x="172" y="27.5">1</text>
<text x="9.4" y="32.2">VCC5</text>
<text x="62.8" y="32.2">VCC33</text>
<text x="141.8" y="32.6">2</text>
<text x="172" y="32.6">4</text>
<text x="210.9" y="31.4">L6030</text>
<text x="261.7" y="30.1">TP_c1p0</text>
<text x="24.9" y="37.7">2</text>
<text x="55.2" y="37.7">3</text>
<text x="55.2" y="40.2">4</text>
<text x="73.7" y="40.3">TP_c1p0</text>
<text x="141.8" y="37.7">6</text>
<text x="172" y="37.7">3</text>
<text x="203.2" y="40.3">SMA</text>
<text x="231.2" y="40.3">C0805</text>
<text x="55.2" y="42.8">5</text>
<text x="144.8" y="45.4">SO8_4p9X3p9X1p78_1p27</text>
<text x="154.4" y="43.8" transform="rotate(-90 154.4 43.8)">5</text>
<text x="159.5" y="43.8" transform="rotate(-90 159.5 43.8)">9</text>
<text x="15.3" y="50.5">C0603</text>
<text x="28" y="53">XXX</text>
<text x="40.1" y="48.9" transform="rotate(-90 40.1 48.9)">1</text>
<text x="68.6" y="50.5">C0603</text>
<text x="91" y="50">VBUS</text>
<text x="119.4" y="50.5">C1206</text>
<text x="132.1" y="50.5">R0603</text>
<text x="180.4" y="50.5">C0603</text>
<text x="225.9" y="53">GND</text>
<text x="210.9" y="58.1">R0603</text>
<text x="38.1" y="65.7">GND</text>
<text x="94" y="65.7">R0402</text>
<text x="180.4" y="60.6">R0603</text>
<text x="198.2" y="68.2">R0603</text>
<text x="116.9" y="75.9">SD3</text>
<text x="73.7" y="80.9">R0402</text>
<text x="152.2" y="83.5">GND</text>
<text x="268.5" y="83">V_M_E_F</text>
<text x="96.6" y="86">SD3</text>
<text x="177.1" y="85.5">VCC24</text>
<text x="278.7" y="88.1">V_BED</text>
<text x="68.1" y="95.7">VBUS</text>
<text x="139" y="95.7">VCC5</text>
<text x="197.7" y="91">1</text>
<text x="212.6" y="91">3</text>
<text x="261.7" y="94.9">TP_c1p0</text>
<text x="111.8" y="96.2">GND</text>
<text x="169.5" y="98.6">2</text>
<text x="169.5" y="96.1">1</text>
<text x="197.7" y="96.1">2</text>
<text x="212.6" y="96.1">4</text>
<text x="274.4" y="100">TP_c1p0</text>
<text x="162.6" y="106.3">XXX</text>
<text x="200.7" y="104.6">FL1_X2</text>
<text x="73.7" y="114">R0402</text>
<text x="127" y="114">SMA</text>
<text x="236.3" y="108.9">XXX</text>
<text x="256.6" y="108.9">XXX</text>
<text x="37.6" y="119">2</text>
<text x="60.2" y="119">3</text>
<text x="83.9" y="121.6">R0402</text>
<text x="116.9" y="121.6">SD3</text>
<text x="177.6" y="121.6">GND</text>
<text x="50.3" y="130.2" transform="rotate(-90 50.3 130.2)">1</text>
<text x="238.3" y="126.2">VBUS_IN</text>
<text x="248.5" y="131.7">5</text>
<text x="273.6" y="131.7">1</text>
<text x="278.9" y="126.2">VBUS</text>
<text x="248.5" y="136.7">4</text>
<text x="273.6" y="134.2">3</text>
<text x="48.3" y="141.9">GND</text>
<text x="6.9" y="146.5">VCC5</text>
<text x="47.5" y="146.5">VCC5_D27</text>
<text x="65.3" y="146.5">VCC5</text>
<text x="106" y="146.5">VCC5_NEO</text>
<text x="123.7" y="146.5">VCC5</text>
<text x="164.4" y="146.5">VCC5_BIGLED</text>
<text x="182.2" y="146.5">VCC5</text>
<text x="222.8" y="146.5">VCC5_LCD</text>
<text x="251.5" y="149.5">SO23-5</text>
<text x="261.1" y="148" transform="rotate(-90 261.1 148)">2</text>
<text x="282" y="147">R0603</text>
<text x="17.3" y="152">5</text>
<text x="42.5" y="152">1</text>
<text x="42.5" y="154.5">3</text>
<text x="58.5" y="154.6">TP_c1p0</text>
<text x="75.7" y="152">5</text>
<text x="100.9" y="152">1</text>
<text x="100.9" y="154.5">3</text>
<text x="116.9" y="154.6">TP_c1p0</text>
<text x="134.2" y="152">5</text>
<text x="159.3" y="152">1</text>
<text x="159.3" y="154.5">3</text>
<text x="175.3" y="154.6">TP_c1p0</text>
<text x="192.6" y="152">5</text>
<text x="217.7" y="152">1</text>
<text x="217.7" y="154.5">3</text>
<text x="233.7" y="154.6">TP_c1p0</text>
<text x="17.3" y="157.1">4</text>
<text x="75.7" y="157.1">4</text>
<text x="134.2" y="157.1">4</text>
<text x="192.6" y="157.1">4</text>
<text x="12.7" y="167.3">C0603 SY6280AAC</text>
<text x="50.8" y="167.3">R0603</text>
<text x="71.2" y="167.3">C0603 SY6280AAC</text>
<text x="109.3" y="167.3">R0603</text>
<text x="129.6" y="167.3">C0603 SY6280AAC</text>
<text x="167.7" y="167.3">R0603</text>
<text x="188" y="167.3">C0603 SY6280AAC</text>
<text x="226.1" y="167.3">R0603</text>
<text x="269" y="162.2">GND</text>
<text x="20.4" y="169.8">SO23-5</text>
<text x="30" y="168.3" transform="rotate(-90 30 168.3)">2</text>
<text x="78.8" y="169.8">SO23-5</text>
<text x="88.4" y="168.3" transform="rotate(-90 88.4 168.3)">2</text>
<text x="137.2" y="169.8">SO23-5</text>
<text x="146.8" y="168.3" transform="rotate(-90 146.8 168.3)">2</text>
<text x="195.6" y="169.8">SO23-5</text>
<text x="205.2" y="168.3" transform="rotate(-90 205.2 168.3)">2</text>
<text x="37.9" y="182.5">GND</text>
<text x="96.3" y="182.5">GND</text>
<text x="154.7" y="182.5">GND</text>
<text x="213.2" y="182.5">GND</text>
<text x="203" y="191.7">Title</text>
<text x="203" y="199.3">Size</text>
<text x="205.5" y="201.8">A4</text>
<text x="213.1" y="199.3">Document Number</text>
<text x="286.8" y="199.3">Rev</text>
<text x="289.4" y="201.8">v1.0</text>
<text x="203" y="206.9">Date:</text>
<text x="216.2" y="206.9">Wednesday, June 19, 2019</text>
<text x="253.8" y="206.9">Sheet</text>
<text x="266.5" y="206.9">4</text>
<text x="274.1" y="206.9">of</text>
<text x="281.7" y="206.9">4</text>
</g>
<g font-size="2.3" fill="#000080">
<text x="170.2" y="11.1">C74</text>
<text x="35.6" y="14.9">R95</text>
<text x="35.6" y="17.4">470R 1%</text>
<text x="53.4" y="12.4">FD12</text>
<text x="55.9" y="17.4">GREEN</text>
<text x="127" y="19.5">TP4</text>
<text x="170.2" y="20">0.1u 50V X7R 10%</text>
<text x="261.7" y="23.8">TP5</text>
<text x="144.8" y="25.1">U17</text>
<text x="210.9" y="25.1">L1</text>
<text x="216" y="25.1">MWSA0603-150MT 15uH</text>
<text x="28" y="35.2">U18</text>
<text x="203.2" y="35.2">D1</text>
<text x="231.2" y="35.2">C75</text>
<text x="73.7" y="37.8">TP13</text>
<text x="203.2" y="37.8">SS210</text>
<text x="231.2" y="37.8">22u 25V X5R</text>
<text x="15.3" y="45.4">C78</text>
<text x="15.3" y="47.9">10u 10V X5R 10%</text>
<text x="68.6" y="45.4">C79</text>
<text x="68.6" y="47.9">10u 10V X5R 10%</text>
<text x="119.4" y="45.4">C76</text>
<text x="119.4" y="47.9">10u 50V X5R</text>
<text x="132.1" y="45.4">R97</text>
<text x="132.1" y="47.9">150K 1%</text>
<text x="144.8" y="42.8">MP1584EN</text>
<text x="180.4" y="47.9">220p 50V X7R</text>
<text x="184.4" y="45.4">C77</text>
<text x="28" y="50.5">HT7533-7</text>
<text x="210.9" y="53">R98</text>
<text x="180.4" y="55.5">R99</text>
<text x="180.4" y="58.1">68K 1%</text>
<text x="210.9" y="55.5">210K 1%</text>
<text x="94" y="60.6">R112</text>
<text x="94" y="63.2">1K 1%</text>
<text x="198.2" y="63.2">R100</text>
<text x="198.2" y="65.7">40.2K 1%</text>
<text x="116.9" y="70.8">Q12</text>
<text x="73.7" y="75.9">R111</text>
<text x="116.9" y="73.3">S9013 J3</text>
<text x="73.7" y="78.4">1K 1%</text>
<text x="96.6" y="80.9">Q13</text>
<text x="96.6" y="83.5">S9013 J3 R0402</text>
<text x="106.7" y="78.4">R113</text>
<text x="106.7" y="80.9">10K 1%</text>
<text x="200.7" y="88.6">J27</text>
<text x="261.7" y="85.5">TP6</text>
<text x="162.6" y="93.6">J28</text>
<text x="274.4" y="90.6">TP7</text>
<text x="200.7" y="101.3">FL1_HOLDER_X2</text>
<text x="162.6" y="103.8">XXX</text>
<text x="236" y="103.8">C80</text>
<text x="236" y="106.1">470uF 35V</text>
<text x="256.3" y="103.8">C81</text>
<text x="256.3" y="106.1">470uF 35V</text>
<text x="73.7" y="108.9">R101</text>
<text x="73.7" y="111.4">10K 1%</text>
<text x="127" y="108.9">D2</text>
<text x="127" y="111.4">SS12</text>
<text x="40.7" y="116.5">Q9</text>
<text x="73.7" y="119">R102</text>
<text x="83.9" y="119">10R 1%</text>
<text x="116.6" y="116.5">Q10</text>
<text x="116.6" y="118.8">AO3401A</text>
<text x="40.7" y="129.2">DTC124EUAFRAT106</text>
<text x="251.5" y="129.2">U23</text>
<text x="282" y="141.9">R105</text>
<text x="20.4" y="149.5">U25</text>
<text x="78.8" y="149.5">U26</text>
<text x="137.2" y="149.5">U24</text>
<text x="195.6" y="149.5">U22</text>
<text x="251.5" y="147">SY6280AAC</text>
<text x="282" y="144.4">6K8 1%</text>
<text x="58.5" y="152.1">TP8</text>
<text x="116.9" y="152.1">TP9</text>
<text x="175.3" y="152.1">TP10</text>
<text x="233.7" y="152.1">TP11</text>
<text x="12.7" y="162.2">C97</text>
<text x="12.7" y="164.8">10u 10V X5R 10%</text>
<text x="50.8" y="162.2">R108</text>
<text x="50.8" y="164.8">6K8 1%</text>
<text x="71.2" y="162.2">C98</text>
<text x="71.2" y="164.8">10u 10V X5R 10%</text>
<text x="109.3" y="162.2">R109</text>
<text x="109.3" y="164.8">6K8 1%</text>
<text x="129.6" y="162.2">C96</text>
<text x="129.6" y="164.8">10u 10V X5R 10%</text>
<text x="167.7" y="162.2">R107</text>
<text x="167.7" y="164.8">6K8 1%</text>
<text x="188" y="162.2">C95</text>
<text x="188" y="164.8">10u 10V X5R 10%</text>
<text x="226.1" y="162.2">R106</text>
<text x="226.1" y="164.8">6K8 1%</text>
</g>
<g font-size="2.3" fill="#004080">
<text x="146.1" y="29.1">VIN</text>
<text x="165.1" y="29.1">SW</text>
<text x="146.1" y="34.2">EN</text>
<text x="158.6" y="31.2" transform="rotate(-90 158.6 31.2)">BST</text>
<text x="166" y="34.2">FB</text>
<text x="29.3" y="39.3">VIN</text>
<text x="47.3" y="39.3">OUT</text>
<text x="47.5" y="41.8">NC0</text>
<text x="146.1" y="39.3">FREQ</text>
<text x="156" y="39.5" transform="rotate(-90 156 39.5)">GND</text>
<text x="161.1" y="39.5" transform="rotate(-90 161.1 39.5)">PAD</text>
<text x="162.1" y="39.3">COMP</text>
<text x="41.7" y="44.6" transform="rotate(-90 41.7 44.6)">GND</text>
<text x="47.5" y="44.4">NC1</text>
<text x="202" y="92.6">1</text>
<text x="208.3" y="92.6">3</text>
<text x="202" y="97.7">2</text>
<text x="208.3" y="97.7">4</text>
<text x="42" y="120.6">IN</text>
<text x="52.4" y="120.6">OUT</text>
<text x="53" y="127.4" transform="rotate(-90 53 127.4)">GND</text>
<text x="252.8" y="133.3">IN</text>
<text x="265.5" y="135.8">ISET</text>
<text x="265.7" y="133.3">OUT</text>
<text x="252.8" y="138.3">EN</text>
<text x="262.7" y="143.6" transform="rotate(-90 262.7 143.6)">GND</text>
<text x="21.6" y="153.6">IN</text>
<text x="34.6" y="153.6">OUT</text>
<text x="80.1" y="153.6">IN</text>
<text x="93" y="153.6">OUT</text>
<text x="138.5" y="153.6">IN</text>
<text x="151.4" y="153.6">OUT</text>
<text x="196.9" y="153.6">IN</text>
<text x="209.8" y="153.6">OUT</text>
<text x="21.6" y="158.7">EN</text>
<text x="34.3" y="156.1">ISET</text>
<text x="80.1" y="158.7">EN</text>
<text x="92.8" y="156.1">ISET</text>
<text x="138.5" y="158.7">EN</text>
<text x="151.2" y="156.1">ISET</text>
<text x="196.9" y="158.7">EN</text>
<text x="209.6" y="156.1">ISET</text>
<text x="31.6" y="164" transform="rotate(-90 31.6 164)">GND</text>
<text x="90" y="164" transform="rotate(-90 90 164)">GND</text>
<text x="148.4" y="164" transform="rotate(-90 148.4 164)">GND</text>
<text x="206.8" y="164" transform="rotate(-90 206.8 164)">GND</text>
</g>
<g font-size="2.3" fill="#f00">
<text x="125" y="32.4">EN_5V</text>
<text x="117.4" y="62.9">EN_5V</text>
<text x="51.4" y="80.7">POWEROFF_N</text>
<text x="15.8" y="118.8">POWEROFF_N</text>
<text x="28.5" y="194">POWEROFF_N</text>
<text x="47.8" y="194">[Pg 1]</text>
</g>
<g font-size="2.3" fill="#00f">
<text x="231.9" y="103.8">+</text>
<text x="252.3" y="103.8">+</text>
</g>
<g font-size="1.8">
<text x="31.7" y="2">5</text>
<text x="90.1" y="2">4</text>
<text x="148.5" y="2">3</text>
<text x="206.8" y="2">2</text>
<text x="265.2" y="2">1</text>
<text x=".7" y="29.8">D</text>
<text x="295.1" y="29.8">D</text>
<text x=".7" y="81">C</text>
<text x="295.1" y="81">C</text>
<text x=".7" y="132.2">B</text>
<text x="295.1" y="132.2">B</text>
<text x=".7" y="183.4">A</text>
<text x="295.1" y="183.4">A</text>
<text x="31.7" y="209.3">5</text>
<text x="90.1" y="209.3">4</text>
<text x="148.5" y="209.3">3</text>
<text x="206.8" y="209.3">2</text>
<text x="265.2" y="209.3">1</text>
</g>
</svg>
